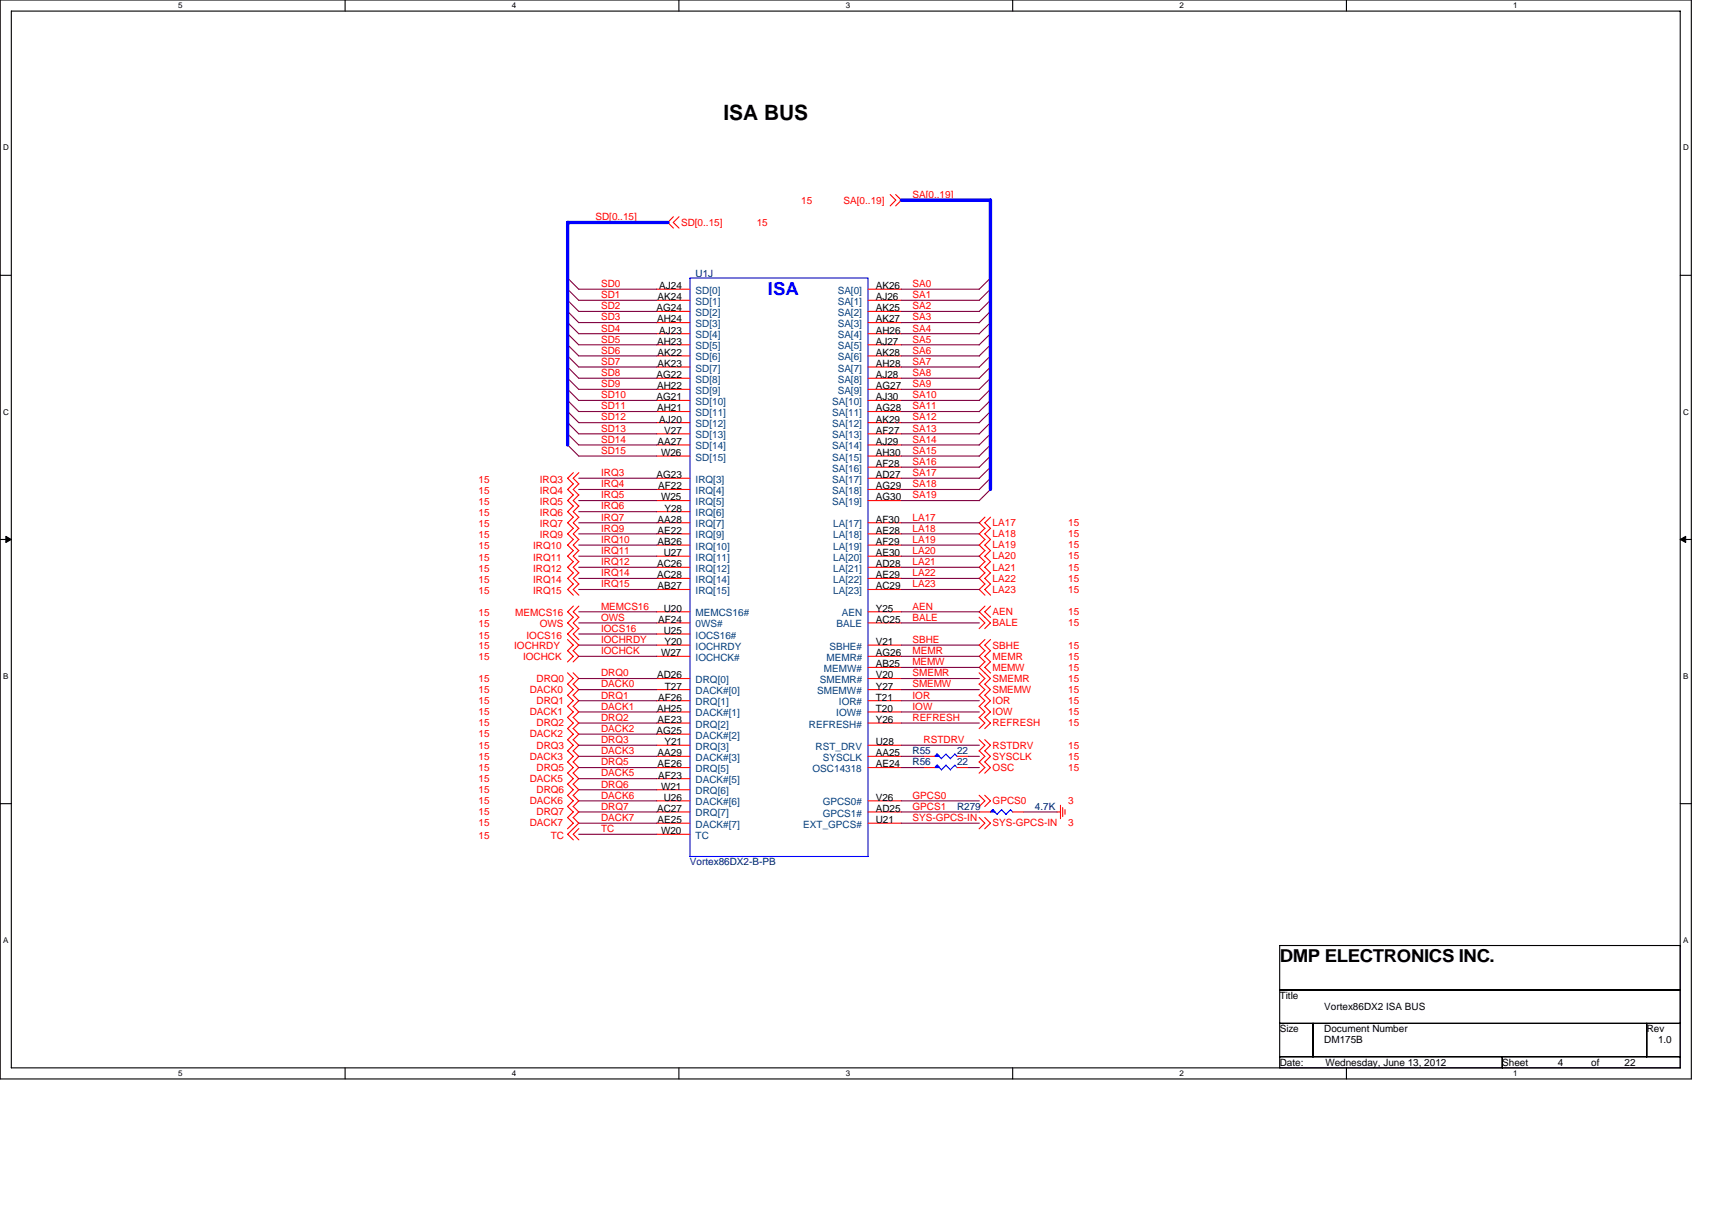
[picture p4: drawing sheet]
<svg xmlns="http://www.w3.org/2000/svg" width="297mm" height="210mm" viewBox="0 0 297 210" stroke-linecap="round" stroke-linejoin="round" font-family="sans-serif">
<path d="M0 0h293.5v187.2h-293.5zM2 1.9h289.5v183.4h-289.5z" fill="none" stroke="#000" stroke-width=".19"/>
<g fill="#fff">
<path d="M30.9 .2h.8v1.6h-.8z"/>
<path d="M30.9 185.5h.8v1.6h-.8z"/>
</g>
<path d="M59.9 0v1.9M59.9 185.3v1.9" fill="none" stroke="#000" stroke-width=".19"/>
<g fill="#fff">
<path d="M88.8 .2h.8v1.6h-.8z"/>
<path d="M88.8 185.5h.8v1.6h-.8z"/>
</g>
<path d="M117.8 0v1.9M117.8 185.3v1.9" fill="none" stroke="#000" stroke-width=".19"/>
<g fill="#fff">
<path d="M146.7 .2h.8v1.6h-.8z"/>
<path d="M146.7 185.5h.8v1.6h-.8z"/>
</g>
<path d="M175.7 0v1.9M175.7 185.3v1.9" fill="none" stroke="#000" stroke-width=".19"/>
<g fill="#fff">
<path d="M204.7 .2h.7v1.6h-.7z"/>
<path d="M204.7 185.5h.7v1.6h-.7z"/>
</g>
<path d="M233.6 0v1.9M233.6 185.3v1.9" fill="none" stroke="#000" stroke-width=".19"/>
<g fill="#fff">
<path d="M262.6 .2h.7v1.6h-.7z"/>
<path d="M262.6 185.5h.7v1.6h-.7z"/>
<path d="M.5 24.8h1v1.6h-1z"/>
<path d="M292 24.8h1v1.6h-1z"/>
<path d="M.5 70.7h1v1.5h-1z"/>
<path d="M292 70.7h1v1.5h-1z"/>
</g>
<path d="M0 47.8h2M291.5 47.8h2" fill="none" stroke="#000" stroke-width=".19"/>
<g fill="#fff">
<path d="M.5 116.5h.9v1.6h-.9z"/>
<path d="M292 116.5h.9v1.6h-.9z"/>
</g>
<path d="M0 93.6h2M291.5 93.6h2" fill="none" stroke="#000" stroke-width=".19"/>
<path d="M1 93.1l1 .5-1 .5zM291.5 93.6l1-.5v1z" fill="#000" stroke="#000" stroke-width=".17"/>
<g fill="#fff">
<path d="M.5 162.4h.9v1.5h-.9z"/>
<path d="M292 162.4h.9v1.5h-.9z"/>
</g>
<path d="M0 139.5h2M291.5 139.5h2M222 164.1h69.5v21.2h-69.5zM222 171.8h69.5M222 177.6h69.5M227.8 177.6v5.8M285.7 177.6v5.8M222 183.4h69.5M260.6 183.4v1.9" fill="none" stroke="#000" stroke-width=".19"/>
<g fill="none" stroke="#f00" stroke-width=".19">
<path d="M116.8 37.6l-.9 1 .9 1M117.8 37.6l-1 1 1 1M154.4 33.8l1 .9-1 1M155.4 33.8l1 .9-1 1M113.9 50.2h5.8M113.9 52.1h5.8M113.9 54h5.8M113.9 56h5.8M113.9 57.9h5.8M113.9 59.8h5.8M150.6 50.2h5.8M150.6 52.1h5.8"/>
<path d="M150.6 54h5.8M150.6 56h5.8M150.6 57.9h5.8M150.6 59.8h5.8M113.9 61.8h5.8M113.9 63.7h5.8M113.9 65.6h5.8M113.9 67.6h5.8M113.9 69.5h5.8M113.9 71.4h5.8M113.9 73.3h5.8M113.9 75.3h5.8"/>
<path d="M113.9 77.2h5.8M113.9 79.1h5.8M150.6 61.8h5.8M150.6 63.7h5.8M150.6 65.6h5.8M150.6 67.6h5.8M150.6 69.5h5.8M150.6 71.4h5.8M150.6 73.3h5.8M150.6 75.3h5.8M150.6 77.2h5.8M150.6 79.1h5.8"/>
<path d="M99.5 93.6l-1 1 1 1M99.5 83.9l-1 1 1 1M99.5 95.5l-1 1 1 1M99.5 89.7l-1 1 1 1M99.5 91.7l-1 .9 1 1M99.5 87.8l-1 1 1 1M99.5 85.9l-1 1 1 .9M99.5 82l-1 1 1 1M99.5 97.5l-1 .9 1 1M99.5 99.4l-1 1 1 1M100.4 93.6l-.9 1 .9 1M100.4 83.9l-.9 1 .9 1"/>
<path d="M100.4 95.5l-.9 1 .9 1M100.4 89.7l-.9 1 .9 1M100.4 91.7l-.9 .9 .9 1M100.4 87.8l-.9 1 .9 1M100.4 85.9l-.9 1 .9 .9M100.4 82l-.9 1 .9 1M100.4 97.5l-.9 .9 .9 1M100.4 99.4l-.9 1 .9 1M113.9 83h5.8M113.9 84.9h5.8M113.9 86.9h5.8M113.9 88.8h5.8"/>
<path d="M113.9 90.7h5.8M113.9 92.6h5.8M113.9 94.6h5.8M113.9 96.5h5.8M113.9 98.4h5.8M150.6 83h5.8M150.6 84.9h5.8M150.6 86.9h5.8M150.6 90.7h5.8M150.6 92.6h5.8M150.6 94.6h5.8M150.6 96.5h5.8"/>
<path d="M150.6 98.4h5.8M150.6 81.1h5.8M170.9 89.7l-1 1 1 1M170.9 99.4l-1 1 1 1M170.9 97.5l-1 .9 1 1M170.9 95.5l-1 1 1 1M170.9 93.6l-1 1 1 1M170.9 91.7l-1 .9 1 1M171.9 89.7l-1 1 1 1M171.9 99.4l-1 1 1 1M171.9 97.5l-1 .9 1 1M171.9 95.5l-1 1 1 1"/>
<path d="M171.9 93.6l-1 1 1 1M171.9 91.7l-1 .9 1 1M98.5 116.8l1 1-1 .9M98.5 118.7l1 1-1 1M98.5 111l1 1-1 .9M98.5 112.9l1 1-1 1M99.4 116.8l1 1-1 .9M99.4 118.7l1 1-1 1M99.4 112.9l1 1-1 1M99.5 101.3l-1 1 1 1M99.5 105.2l-1 1 1 .9M99.5 107.1l-1 1 1 1"/>
<path d="M99.5 109.1l-1 .9 1.9 2-1 .9M100.4 101.3l-.9 1 .9 1M100.4 105.2l-.9 1 .9 .9M100.4 107.1l-.9 1 .9 1M100.4 109.1l-.9 .9 .9 1M113.9 100.4h5.8M113.9 102.3h5.8M113.9 106.2h5.8M113.9 110h5.8M113.9 112h5.8M113.9 113.9h5.8M113.9 117.8h5.8"/>
<path d="M113.9 119.7h5.8M113.9 108.1h5.8M150.6 100.4h5.8M150.6 102.3h5.8M150.6 106.2h5.8M150.6 112h5.8M150.6 113.9h5.8M150.6 117.8h5.8M150.6 119.7h5.8M150.6 108.1h5.8M150.6 115.8h5.8M169.9 116.8l1 1-1 .9"/>
<path d="M169.9 107.1l1 1-1 1M169.9 118.7l1 1-1 1M170.9 116.8l.9 1-.9 .9M170.9 107.1l.9 1-.9 1M170.9 118.7l.9 1-.9 1M170.9 101.3l-1 1 1 1M170.9 105.2l-1 1 1 .9M170.9 112.9l-1 1 1 1M170.9 111l-1 1 1 .9M170.9 114.8l-1 1 1 1M171.9 101.3l-1 1 1 1M171.9 105.2l-1 1 1 .9"/>
<path d="M171.9 112.9l-1 1 1 1M171.9 111l-1 1 1 .9M171.9 114.8l-1 1 1 1M98.5 138l1 1-1 1M98.5 134.1l1 1-1 1M98.5 128.4l1 .9-1 1 1 1-1 .9M98.5 126.4l1 1-1 1M98.5 122.6l1 .9-1 1M98.5 139.9l1 1-1 1M98.5 136.1l1 1-1 .9M98.5 132.2l1 1-1 1M98.5 124.5l1 1-1 .9"/>
<path d="M98.5 120.6l1 1-1 1M99.4 138l1 1-1 1M99.4 134.1l1 1-1 1M99.4 128.4l1 .9-1 1 1 1-1 .9M99.4 126.4l1 1-1 1M99.4 122.6l1 .9-1 1M99.4 139.9l1 1-1 1M99.4 136.1l1 1-1 .9M99.4 132.2l1 1-1 1M99.4 124.5l1 1-1 .9M99.4 120.6l1 1-1 1M113.9 133.2h5.8"/>
<path d="M113.9 131.3h5.8M113.9 123.5h5.8M113.9 127.4h5.8M113.9 135.1h5.8M113.9 139h5.8M113.9 121.6h5.8M113.9 125.5h5.8M113.9 129.3h5.8M113.9 137.1h5.8M150.6 133.2h5.8M150.6 131.3h5.8M150.6 123.5h5.8"/>
<path d="M150.6 139h5.8M150.6 121.6h5.8M150.6 125.5h5.8M150.6 129.3h5.8M160.2 133.2h2M160.2 131.3h2M166 133.2h2M166 131.3h2M169.9 128.4l1 .9-1 1 1 1-1 .9M169.9 120.6l1 1-1 1M169.9 122.6l1 .9-1 1M169.9 124.5l1 1-1 .9"/>
<path d="M169.9 132.2l1 1-1 1M169.9 138l1 1-1 1M170.9 128.4l.9 .9-.9 1 .9 1-.9 .9M170.9 120.6l.9 1-.9 1M170.9 122.6l.9 .9-.9 1M170.9 124.5l.9 1-.9 .9M170.9 132.2l.9 1-.9 1M170.9 138l.9 1-.9 1M184 139.7v2.4M98.5 141.9l1 1-1 .9M99.4 141.9l1 1-1.9 1.9 1 1M100.4 143.8l-.9 1 .9 1"/>
<path d="M113.9 140.9h5.8M113.9 142.9h5.8M113.9 144.8h5.8M150.6 140.9h5.8M150.6 142.9h5.8M169.9 141.9l1 1-1 .9M169.9 140.9h1.9M170.9 141.9l.9 1-.9 .9M175.7 140.9h1.9M183.4 140.9h.6M184.4 140.1v1.6M184.8 140.5v.8"/>
</g>
<g fill="none" stroke="#00f" stroke-width=".19">
<path d="M119.7 48.3h30.9v100.3h-30.9zM162.6 130.9l.8 .8M162.6 132.8l-.4 .4M162.6 130.9l-.4 .4M163.3 131.7l.8-.8 .8 .8M164.1 132.8l.8 .8M164.1 132.8l-.7 .8-.8-.8M165.7 132.8l.4 .4M165.7 130.9l.4 .4M165.7 132.8l-.8 .8M165.7 130.9l-.8 .8M172.2 140.5l.8 .8"/>
<path d="M172.3 140.5l-.5 .4M173.8 140.5l-.8 .8M175.3 140.5l.4 .4M175.3 140.5l-.7 .8-.8-.8"/>
</g>
<g fill="#00f" stroke="#00f" stroke-width=".19">
<path d="M162.6 132.8l.4 .4h-.8l.4-.4 .4 .4z" fill-rule="evenodd"/>
<path d="M162.2 131.3l.4-.4 .4 .4-.4-.4 .4 .4z" fill-rule="evenodd"/>
<path d="M172.2 140.5l.4 .4h-.8l.4-.4 .4 .4z" fill-rule="evenodd"/>
</g>
<g fill="none" stroke="#800040" stroke-width=".19">
<path d="M98.5 52.1l1.9 1.9h13.6M98.5 54l1.9 2h13.6M98.5 59.8l1.9 2h13.6M98.5 48.2l1.9 2h13.6M98.5 57.9l1.9 1.9h13.6M98.5 56l1.9 1.9h13.6M98.5 50.2l1.9 1.9h13.6M156.4 57.9h13.5M156.4 59.8h13.5M156.4 56h13.5M156.4 54h13.5M156.4 52.1h13.5"/>
<path d="M156.4 50.2h13.5M171.8 48.3l-1.9 1.9M171.8 50.2l-1.9 1.9M171.8 52.1l-1.9 2M171.8 54l-1.9 2M171.8 56l-1.9 1.9M171.8 57.9l-1.9 2M171.8 59.8l-1.9 2M98.5 65.6l1.9 2h13.6M98.5 63.7l1.9 1.9h13.6M98.5 77.2l1.9 1.9h13.6M98.5 75.3l1.9 1.9h13.6"/>
<path d="M98.5 73.3l1.9 2h13.6M98.5 69.5l1.9 1.9h13.6M98.5 67.5l1.9 2h13.6M98.5 71.4l1.9 1.9h13.6M98.5 61.7l1.9 2h13.6M156.4 79.1h13.5M156.4 77.2h13.5M156.4 75.3h13.5M156.4 73.3h13.5M156.4 71.4h13.5M156.4 69.5h13.5M156.4 67.6h13.5"/>
<path d="M156.4 65.6h13.5M156.4 63.7h13.5M156.4 61.8h13.5M171.8 61.8l-1.9 1.9M171.8 63.7l-1.9 2M171.8 65.6l-1.9 2M171.8 67.6l-1.9 1.9M171.8 79.1l-1.9 2M171.8 73.3l-1.9 2M171.8 77.2l-1.9 2M171.8 75.3l-1.9 1.9M171.8 69.5l-1.9 1.9"/>
<path d="M171.8 71.4l-1.9 2M100.4 86.9h13.6M100.4 84.9h13.6M100.4 83h13.6M100.4 98.4h13.6M100.4 96.5h13.6M100.4 94.6h13.6M100.4 92.6h13.6M100.4 90.7h13.6M100.4 88.8h13.6M156.4 86.9h13.5M156.4 84.9h13.5"/>
<path d="M156.4 83h13.5M156.4 81.1h13.5M156.4 98.4h13.5M156.4 96.5h13.5M156.4 94.6h13.5M156.4 92.6h13.5M156.4 90.7h13.5M171.8 83l-1.9 2M171.8 81.1l-1.9 1.9M171.8 84.9l-1.9 2M100.4 102.3h13.6M100.4 100.4h13.6"/>
<path d="M100.4 117.8h13.6M100.4 119.7h13.6M100.4 106.2h13.6M100.4 108.1h13.6M100.4 110h13.6M100.4 112h13.6M100.4 113.9h13.6M156.4 102.3h13.5M156.4 100.4h13.5M156.4 117.8h13.5M156.4 119.7h13.5M156.4 106.2h13.5"/>
<path d="M156.4 108.1h13.5M156.4 112h13.5M156.4 113.9h13.5M156.4 115.8h13.5M100.4 121.6h13.6M100.4 125.5h13.6M100.4 129.3h13.6M100.4 133.2h13.6M100.4 137.1h13.6M100.4 123.5h13.6M100.4 127.4h13.6M100.4 131.3h13.6"/>
<path d="M100.4 135.1h13.6M100.4 139h13.6M156.4 121.6h13.5M156.4 125.5h13.5M156.4 129.3h13.5M156.4 133.2h3.9M156.4 123.5h13.5M156.4 131.3h3.9M156.4 139h13.5M168 133.2h1.9M168 131.3h1.9M100.4 140.9h13.6"/>
<path d="M100.4 142.9h13.6M100.4 144.8h13.6M156.4 140.9h13.5M156.4 142.9h13.5M177.6 140.9h5.8"/>
</g>
<path d="M115.9 38.6h-17.4v38.6M156.4 34.7h15.4M171.8 34.7v50.2" fill="none" stroke="#00f" stroke-width=".57"/>
<text font-size="3.7" x="125.5" y="20.8">ISA BUS</text>
<text font-size="3.1" fill="#00f" x="133.2" y="51.1">ISA</text>
<text font-size="3.1" x="222" y="166.9">DMP ELECTRONICS INC.</text>
<g font-size="1.7" fill="#f00">
<text x="139" y="35.3">15</text>
<text x="146.4" y="35.3">SA[0..19]</text>
<text x="158.3" y="34.4">SA[0..19]</text>
<text x="103.3" y="38.2">SD[0..15]</text>
<text x="118.2" y="39.2">SD[0..15]</text>
<text x="131.3" y="39.2">15</text>
<text x="104.3" y="53.7">SD2</text>
<text x="104.3" y="49.8">SD0</text>
<text x="104.3" y="51.7">SD1</text>
<text x="158.3" y="53.7">SA2</text>
<text x="158.3" y="51.7">SA1</text>
<text x="158.3" y="49.8">SA0</text>
<text x="104.3" y="59.5">SD5</text>
<text x="104.3" y="57.5">SD4</text>
<text x="104.3" y="55.6">SD3</text>
<text x="158.3" y="57.5">SA4</text>
<text x="158.3" y="59.5">SA5</text>
<text x="158.3" y="55.6">SA3</text>
<text x="104.3" y="61.4">SD6</text>
<text x="104.3" y="63.3">SD7</text>
<text x="104.3" y="65.2">SD8</text>
<text x="158.3" y="65.2">SA8</text>
<text x="158.3" y="63.3">SA7</text>
<text x="158.3" y="61.4">SA6</text>
<text x="104.3" y="69.1">SD10</text>
<text x="104.3" y="71">SD11</text>
<text x="104.3" y="67.2">SD9</text>
<text x="158.3" y="71">SA11</text>
<text x="158.3" y="69.1">SA10</text>
<text x="158.3" y="67.2">SA9</text>
<text x="104.3" y="76.8">SD14</text>
<text x="104.3" y="74.9">SD13</text>
<text x="104.3" y="73">SD12</text>
<text x="158.3" y="76.8">SA14</text>
<text x="158.3" y="74.9">SA13</text>
<text x="158.3" y="73">SA12</text>
<text x="83" y="83.8">15</text>
<text x="93.7" y="83.8">IRQ3</text>
<text x="104.3" y="78.8">SD15</text>
<text x="104.3" y="82.6">IRQ3</text>
<text x="158.3" y="82.6">SA17</text>
<text x="158.3" y="80.7">SA16</text>
<text x="158.3" y="78.8">SA15</text>
<text x="83" y="85.7">15</text>
<text x="83" y="89.6">15</text>
<text x="83" y="87.6">15</text>
<text x="93.7" y="85.7">IRQ4</text>
<text x="93.7" y="89.6">IRQ6</text>
<text x="93.7" y="87.6">IRQ5</text>
<text x="104.3" y="88.4">IRQ6</text>
<text x="104.3" y="86.5">IRQ5</text>
<text x="104.3" y="84.5">IRQ4</text>
<text x="158.3" y="86.5">SA19</text>
<text x="158.3" y="84.5">SA18</text>
<text x="83" y="91.5">15</text>
<text x="83" y="93.4">15</text>
<text x="83" y="95.4">15</text>
<text x="92.5" y="95.4">IRQ10</text>
<text x="93.7" y="91.5">IRQ7</text>
<text x="93.7" y="93.4">IRQ9</text>
<text x="104.3" y="90.3">IRQ7</text>
<text x="104.3" y="94.2">IRQ10</text>
<text x="104.3" y="92.3">IRQ9</text>
<text x="158.3" y="94.2">LA19</text>
<text x="158.3" y="92.3">LA18</text>
<text x="158.3" y="90.3">LA17</text>
<text x="172.2" y="91.3">LA17</text>
<text x="172.2" y="95.2">LA19</text>
<text x="172.2" y="93.2">LA18</text>
<text x="185.4" y="91.3">15</text>
<text x="185.4" y="95.2">15</text>
<text x="185.4" y="93.2">15</text>
<text x="83" y="97.3">15</text>
<text x="83" y="99.2">15</text>
<text x="83" y="101.2">15</text>
<text x="92.5" y="97.3">IRQ11</text>
<text x="92.5" y="99.2">IRQ12</text>
<text x="92.5" y="101.2">IRQ14</text>
<text x="104.3" y="98.1">IRQ12</text>
<text x="104.3" y="96.1">IRQ11</text>
<text x="104.3" y="101.9">IRQ15</text>
<text x="104.3" y="100">IRQ14</text>
<text x="158.3" y="101.9">LA23</text>
<text x="158.3" y="100">LA22</text>
<text x="158.3" y="98.1">LA21</text>
<text x="158.3" y="96.1">LA20</text>
<text x="172.2" y="101">LA22</text>
<text x="172.2" y="99">LA21</text>
<text x="172.2" y="97.1">LA20</text>
<text x="185.4" y="101">15</text>
<text x="185.4" y="99">15</text>
<text x="185.4" y="97.1">15</text>
<text x="83" y="106.9">15</text>
<text x="83" y="103.1">15</text>
<text x="89.4" y="106.9">MEMCS16</text>
<text x="92.5" y="103.1">IRQ15</text>
<text x="104.3" y="105.8">MEMCS16</text>
<text x="104.3" y="107.7">OWS</text>
<text x="158.3" y="105.8">AEN</text>
<text x="158.3" y="107.7">BALE</text>
<text x="172.2" y="102.9">LA23</text>
<text x="172.2" y="106.7">AEN</text>
<text x="185.4" y="102.9">15</text>
<text x="185.4" y="106.7">15</text>
<text x="83" y="108.9">15</text>
<text x="83" y="112.5">15</text>
<text x="83" y="110.8">15</text>
<text x="89.2" y="112.5">IOCHRDY</text>
<text x="91.4" y="110.8">IOCS16</text>
<text x="93.7" y="108.9">OWS</text>
<text x="104.3" y="109.6">IOCS16</text>
<text x="104.3" y="111.6">IOCHRDY</text>
<text x="104.3" y="113.5">IOCHCK</text>
<text x="158.3" y="111.6">SBHE</text>
<text x="158.3" y="113.5">MEMR</text>
<text x="172.2" y="108.7">BALE</text>
<text x="172.2" y="112.5">SBHE</text>
<text x="185.4" y="108.7">15</text>
<text x="185.4" y="112.5">15</text>
<text x="83" y="118.3">15</text>
<text x="83" y="114.5">15</text>
<text x="90.8" y="114.5">IOCHCK</text>
<text x="93.1" y="118.3">DRQ0</text>
<text x="104.3" y="117.4">DRQ0</text>
<text x="104.3" y="119.3">DACK0</text>
<text x="158.3" y="115.4">MEMW</text>
<text x="158.3" y="119.3">SMEMW</text>
<text x="158.3" y="117.4">SMEMR</text>
<text x="172.2" y="118.3">SMEMR</text>
<text x="172.2" y="114.5">MEMR</text>
<text x="172.2" y="116.4">MEMW</text>
<text x="185.4" y="118.3">15</text>
<text x="185.4" y="114.5">15</text>
<text x="185.4" y="116.4">15</text>
<text x="83" y="122.2">15</text>
<text x="83" y="124.1">15</text>
<text x="83" y="120.3">15</text>
<text x="91.9" y="124.1">DACK1</text>
<text x="91.9" y="120.3">DACK0</text>
<text x="93.1" y="122.2">DRQ1</text>
<text x="104.3" y="121.2">DRQ1</text>
<text x="104.3" y="125.1">DRQ2</text>
<text x="104.3" y="123.1">DACK1</text>
<text x="158.3" y="121.2">IOR</text>
<text x="158.3" y="123.1">IOW</text>
<text x="158.3" y="125.1">REFRESH</text>
<text x="172.2" y="122.2">IOR</text>
<text x="172.2" y="120.3">SMEMW</text>
<text x="172.2" y="124.1">IOW</text>
<text x="185.4" y="122.2">15</text>
<text x="185.4" y="120.3">15</text>
<text x="185.4" y="124.1">15</text>
<text x="83" y="129.9">15</text>
<text x="83" y="126">15</text>
<text x="83" y="131.8">15</text>
<text x="83" y="128">15</text>
<text x="91.9" y="131.8">DACK3</text>
<text x="91.9" y="128">DACK2</text>
<text x="93.1" y="129.9">DRQ3</text>
<text x="93.1" y="126">DRQ2</text>
<text x="104.3" y="128.9">DRQ3</text>
<text x="104.3" y="127">DACK2</text>
<text x="104.3" y="130.9">DACK3</text>
<text x="160.2" y="128.9">RSTDRV</text>
<text x="172.2" y="129.9">RSTDRV</text>
<text x="172.2" y="126">REFRESH</text>
<text x="172.2" y="131.8">SYSCLK</text>
<text x="185.4" y="129.9">15</text>
<text x="185.4" y="126">15</text>
<text x="185.4" y="131.8">15</text>
<text x="83" y="137.6">15</text>
<text x="83" y="133.8">15</text>
<text x="83" y="135.7">15</text>
<text x="91.9" y="135.7">DACK5</text>
<text x="93.1" y="137.6">DRQ6</text>
<text x="93.1" y="133.8">DRQ5</text>
<text x="104.3" y="132.8">DRQ5</text>
<text x="104.3" y="136.7">DRQ6</text>
<text x="104.3" y="134.7">DACK5</text>
<text x="172.2" y="133.8">OSC</text>
<text x="185.4" y="133.8">15</text>
<text x="83" y="141.5">15</text>
<text x="83" y="143.4">15</text>
<text x="83" y="139.6">15</text>
<text x="91.9" y="143.4">DACK7</text>
<text x="91.9" y="139.6">DACK6</text>
<text x="93.1" y="141.5">DRQ7</text>
<text x="104.3" y="140.5">DRQ7</text>
<text x="104.3" y="138.6">DACK6</text>
<text x="104.3" y="142.4">DACK7</text>
<text x="158.3" y="140.5">GPCS1</text>
<text x="158.3" y="138.6">GPCS0</text>
<text x="158.3" y="142.4">SYS-GPCS-IN</text>
<text x="172.2" y="139.6">GPCS0</text>
<text x="172.2" y="143.4">SYS-GPCS-IN</text>
<text x="185.4" y="139.6">3</text>
<text x="185.4" y="143.4">3</text>
<text x="83" y="145.5">15</text>
<text x="95.6" y="145.5">TC</text>
<text x="104.3" y="144.4">TC</text>
</g>
<g font-size="1.7">
<text x="114.1" y="52.1">AK24</text>
<text x="114.4" y="50.2">AJ24</text>
<text x="152" y="50.2">AK26</text>
<text x="152" y="52.1">AJ26</text>
<text x="113.9" y="54">AG24</text>
<text x="114" y="56">AH24</text>
<text x="114" y="59.8">AH23</text>
<text x="114.4" y="57.9">AJ23</text>
<text x="152" y="54">AK25</text>
<text x="152" y="56">AK27</text>
<text x="152" y="57.9">AH26</text>
<text x="152" y="59.8">AJ27</text>
<text x="113.9" y="65.6">AG22</text>
<text x="114.1" y="61.7">AK22</text>
<text x="114.1" y="63.7">AK23</text>
<text x="152" y="61.7">AK28</text>
<text x="152" y="63.7">AH28</text>
<text x="152" y="65.6">AJ28</text>
<text x="113.9" y="69.5">AG21</text>
<text x="114" y="67.5">AH22</text>
<text x="114" y="71.4">AH21</text>
<text x="152" y="67.5">AG27</text>
<text x="152" y="69.5">AJ30</text>
<text x="152" y="71.4">AG28</text>
<text x="114.1" y="77.2">AA27</text>
<text x="114.4" y="73.3">AJ20</text>
<text x="115.2" y="75.3">V27</text>
<text x="152" y="73.3">AK29</text>
<text x="152" y="75.3">AF27</text>
<text x="152" y="77.2">AJ29</text>
<text x="113.9" y="83">AG23</text>
<text x="114.7" y="79.1">W26</text>
<text x="152" y="79.1">AH30</text>
<text x="152" y="81">AF28</text>
<text x="152" y="83">AD27</text>
<text x="114.2" y="84.9">AF22</text>
<text x="114.7" y="86.8">W25</text>
<text x="115.3" y="88.8">Y28</text>
<text x="152" y="84.9">AG29</text>
<text x="152" y="86.8">AG30</text>
<text x="114.1" y="90.7">AA28</text>
<text x="114.1" y="92.6">AE22</text>
<text x="114.1" y="94.6">AB26</text>
<text x="152" y="90.7">AF30</text>
<text x="152" y="92.6">AE28</text>
<text x="152" y="94.6">AF29</text>
<text x="114" y="98.4">AC26</text>
<text x="114" y="100.4">AC28</text>
<text x="115.2" y="96.5">U27</text>
<text x="152" y="96.5">AE30</text>
<text x="152" y="98.4">AD28</text>
<text x="152" y="100.4">AE29</text>
<text x="114.1" y="102.3">AB27</text>
<text x="115.2" y="106.2">U20</text>
<text x="152" y="102.3">AC29</text>
<text x="152" y="106.2">Y25</text>
<text x="114.2" y="108.1">AF24</text>
<text x="114.7" y="113.9">W27</text>
<text x="115.2" y="110">U25</text>
<text x="115.3" y="111.9">Y20</text>
<text x="152" y="108.1">AC25</text>
<text x="152" y="111.9">V21</text>
<text x="152" y="113.9">AG26</text>
<text x="114" y="117.7">AD26</text>
<text x="115.4" y="119.7">T27</text>
<text x="152" y="115.8">AB25</text>
<text x="152" y="117.7">V20</text>
<text x="152" y="119.7">Y27</text>
<text x="114" y="123.5">AH25</text>
<text x="114.1" y="125.5">AE23</text>
<text x="114.2" y="121.6">AF26</text>
<text x="152" y="121.6">T21</text>
<text x="152" y="123.5">T20</text>
<text x="152" y="125.5">Y26</text>
<text x="113.9" y="127.4">AG25</text>
<text x="114.1" y="131.2">AA29</text>
<text x="115.3" y="129.3">Y21</text>
<text x="152" y="129.3">U28</text>
<text x="152" y="131.2">AA25</text>
<text x="114.1" y="133.2">AE26</text>
<text x="114.2" y="135.1">AF23</text>
<text x="114.7" y="137">W21</text>
<text x="152" y="133.2">AE24</text>
<text x="114" y="140.9">AC27</text>
<text x="114.1" y="142.8">AE25</text>
<text x="115.2" y="139">U26</text>
<text x="152" y="139">V26</text>
<text x="152" y="140.9">AD25</text>
<text x="152" y="142.8">U21</text>
<text x="114.7" y="144.8">W20</text>
<text x="222" y="173.4">Title</text>
<text x="222" y="179.1">Size</text>
<text x="229.8" y="175.3">Vortex86DX2 ISA BUS</text>
<text x="229.8" y="179.1">Document Number</text>
<text x="285.7" y="179.1">Rev</text>
<text x="222" y="184.9">Date:</text>
<text x="229.8" y="181.1">DM175B</text>
<text x="230" y="184.9">Wednesday, June 13, 2012</text>
<text x="260.6" y="184.9">Sheet</text>
<text x="270.3" y="184.9">4</text>
<text x="276.1" y="184.9">of</text>
<text x="281.9" y="184.9">22</text>
<text x="287.7" y="181.1">1.0</text>
</g>
<g font-size="1.7" fill="#004080">
<text x="120.7" y="51">SD[0]</text>
<text x="120.7" y="52.9">SD[1]</text>
<text x="145.3" y="51">SA[0]</text>
<text x="145.3" y="52.9">SA[1]</text>
<text x="120.7" y="54.8">SD[2]</text>
<text x="120.7" y="56.8">SD[3]</text>
<text x="120.7" y="58.7">SD[4]</text>
<text x="145.3" y="54.8">SA[2]</text>
<text x="145.3" y="56.8">SA[3]</text>
<text x="145.3" y="58.7">SA[4]</text>
<text x="120.7" y="60.6">SD[5]</text>
<text x="120.7" y="62.5">SD[6]</text>
<text x="120.7" y="64.5">SD[7]</text>
<text x="145.3" y="60.6">SA[5]</text>
<text x="145.3" y="62.5">SA[6]</text>
<text x="145.3" y="64.5">SA[7]</text>
<text x="120.7" y="66.4">SD[8]</text>
<text x="120.7" y="68.3">SD[9]</text>
<text x="120.7" y="70.3">SD[10]</text>
<text x="144.4" y="70.3">SA[10]</text>
<text x="145.3" y="66.4">SA[8]</text>
<text x="145.3" y="68.3">SA[9]</text>
<text x="120.7" y="72.2">SD[11]</text>
<text x="120.7" y="74.1">SD[12]</text>
<text x="120.7" y="76.1">SD[13]</text>
<text x="144.4" y="72.2">SA[11]</text>
<text x="144.4" y="74.1">SA[12]</text>
<text x="144.4" y="76.1">SA[13]</text>
<text x="120.7" y="78">SD[14]</text>
<text x="120.7" y="79.9">SD[15]</text>
<text x="120.7" y="83.8">IRQ[3]</text>
<text x="144.4" y="78">SA[14]</text>
<text x="144.4" y="79.9">SA[15]</text>
<text x="144.4" y="81.9">SA[16]</text>
<text x="144.4" y="83.8">SA[17]</text>
<text x="120.7" y="85.7">IRQ[4]</text>
<text x="120.7" y="87.7">IRQ[5]</text>
<text x="120.7" y="89.6">IRQ[6]</text>
<text x="144.4" y="85.7">SA[18]</text>
<text x="144.4" y="87.7">SA[19]</text>
<text x="120.7" y="91.5">IRQ[7]</text>
<text x="120.7" y="93.4">IRQ[9]</text>
<text x="120.7" y="95.4">IRQ[10]</text>
<text x="144.6" y="91.5">LA[17]</text>
<text x="144.6" y="93.4">LA[18]</text>
<text x="144.6" y="95.4">LA[19]</text>
<text x="120.7" y="97.3">IRQ[11]</text>
<text x="120.7" y="99.2">IRQ[12]</text>
<text x="120.7" y="101.2">IRQ[14]</text>
<text x="144.6" y="97.3">LA[20]</text>
<text x="144.6" y="99.2">LA[21]</text>
<text x="144.6" y="101.2">LA[22]</text>
<text x="120.7" y="103.1">IRQ[15]</text>
<text x="120.7" y="107">MEMCS16#</text>
<text x="144.6" y="103.1">LA[23]</text>
<text x="146" y="107">AEN</text>
<text x="120.7" y="108.9">0WS#</text>
<text x="120.7" y="110.8">IOCS16#</text>
<text x="120.7" y="112.7">IOCHRDY</text>
<text x="143.9" y="112.7">SBHE#</text>
<text x="145.2" y="108.9">BALE</text>
<text x="120.7" y="114.7">IOCHCK#</text>
<text x="120.7" y="118.5">DRQ[0]</text>
<text x="142.2" y="118.5">SMEMR#</text>
<text x="142.9" y="116.6">MEMW#</text>
<text x="143.4" y="114.7">MEMR#</text>
<text x="120.7" y="120.5">DACK#[0]</text>
<text x="120.7" y="124.3">DACK#[1]</text>
<text x="120.7" y="122.4">DRQ[1]</text>
<text x="141.8" y="120.5">SMEMW#</text>
<text x="145.1" y="124.3">IOW#</text>
<text x="145.6" y="122.4">IOR#</text>
<text x="120.7" y="128.2">DACK#[2]</text>
<text x="120.7" y="126.3">DRQ[2]</text>
<text x="120.7" y="130.1">DRQ[3]</text>
<text x="140.4" y="126.3">REFRESH#</text>
<text x="141.5" y="130.1">RST_DRV</text>
<text x="120.7" y="132">DACK#[3]</text>
<text x="120.7" y="135.9">DACK#[5]</text>
<text x="120.7" y="134">DRQ[5]</text>
<text x="120.7" y="137.8">DRQ[6]</text>
<text x="141" y="134">OSC14318</text>
<text x="142.8" y="132">SYSCLK</text>
<text x="120.7" y="139.8">DACK#[6]</text>
<text x="120.7" y="143.6">DACK#[7]</text>
<text x="120.7" y="141.7">DRQ[7]</text>
<text x="139.4" y="143.6">EXT_GPCS#</text>
<text x="142.7" y="139.8">GPCS0#</text>
<text x="142.7" y="141.7">GPCS1#</text>
<text x="120.7" y="145.6">TC</text>
</g>
<g font-size="1.7" fill="#000080">
<text x="120.7" y="48.1">U1J</text>
<text x="158.3" y="130.9">R55</text>
<text x="166" y="130.9">22</text>
<text x="158.3" y="132.8">R56</text>
<text x="166" y="132.8">22</text>
<text x="166" y="140.5">R279</text>
<text x="179.6" y="140.5">4.7K</text>
<text x="119.7" y="150.2">Vortex86DX2-B-PB</text>
</g>
<g font-size="1.4">
<text x="30.9" y="1.5">5</text>
<text x="88.8" y="1.5">4</text>
<text x="146.7" y="1.5">3</text>
<text x="204.7" y="1.5">2</text>
<text x="262.6" y="1.5">1</text>
<text x=".5" y="26.1">D</text>
<text x="292" y="26.1">D</text>
<text x=".5" y="71.9">C</text>
<text x="292" y="71.9">C</text>
<text x=".5" y="117.8">B</text>
<text x="292" y="117.8">B</text>
<text x=".5" y="163.6">A</text>
<text x="292" y="163.6">A</text>
<text x="30.9" y="186.8">5</text>
<text x="88.8" y="186.8">4</text>
<text x="146.7" y="186.8">3</text>
<text x="204.7" y="186.8">2</text>
<text x="262.6" y="186.8">1</text>
</g>
</svg>
